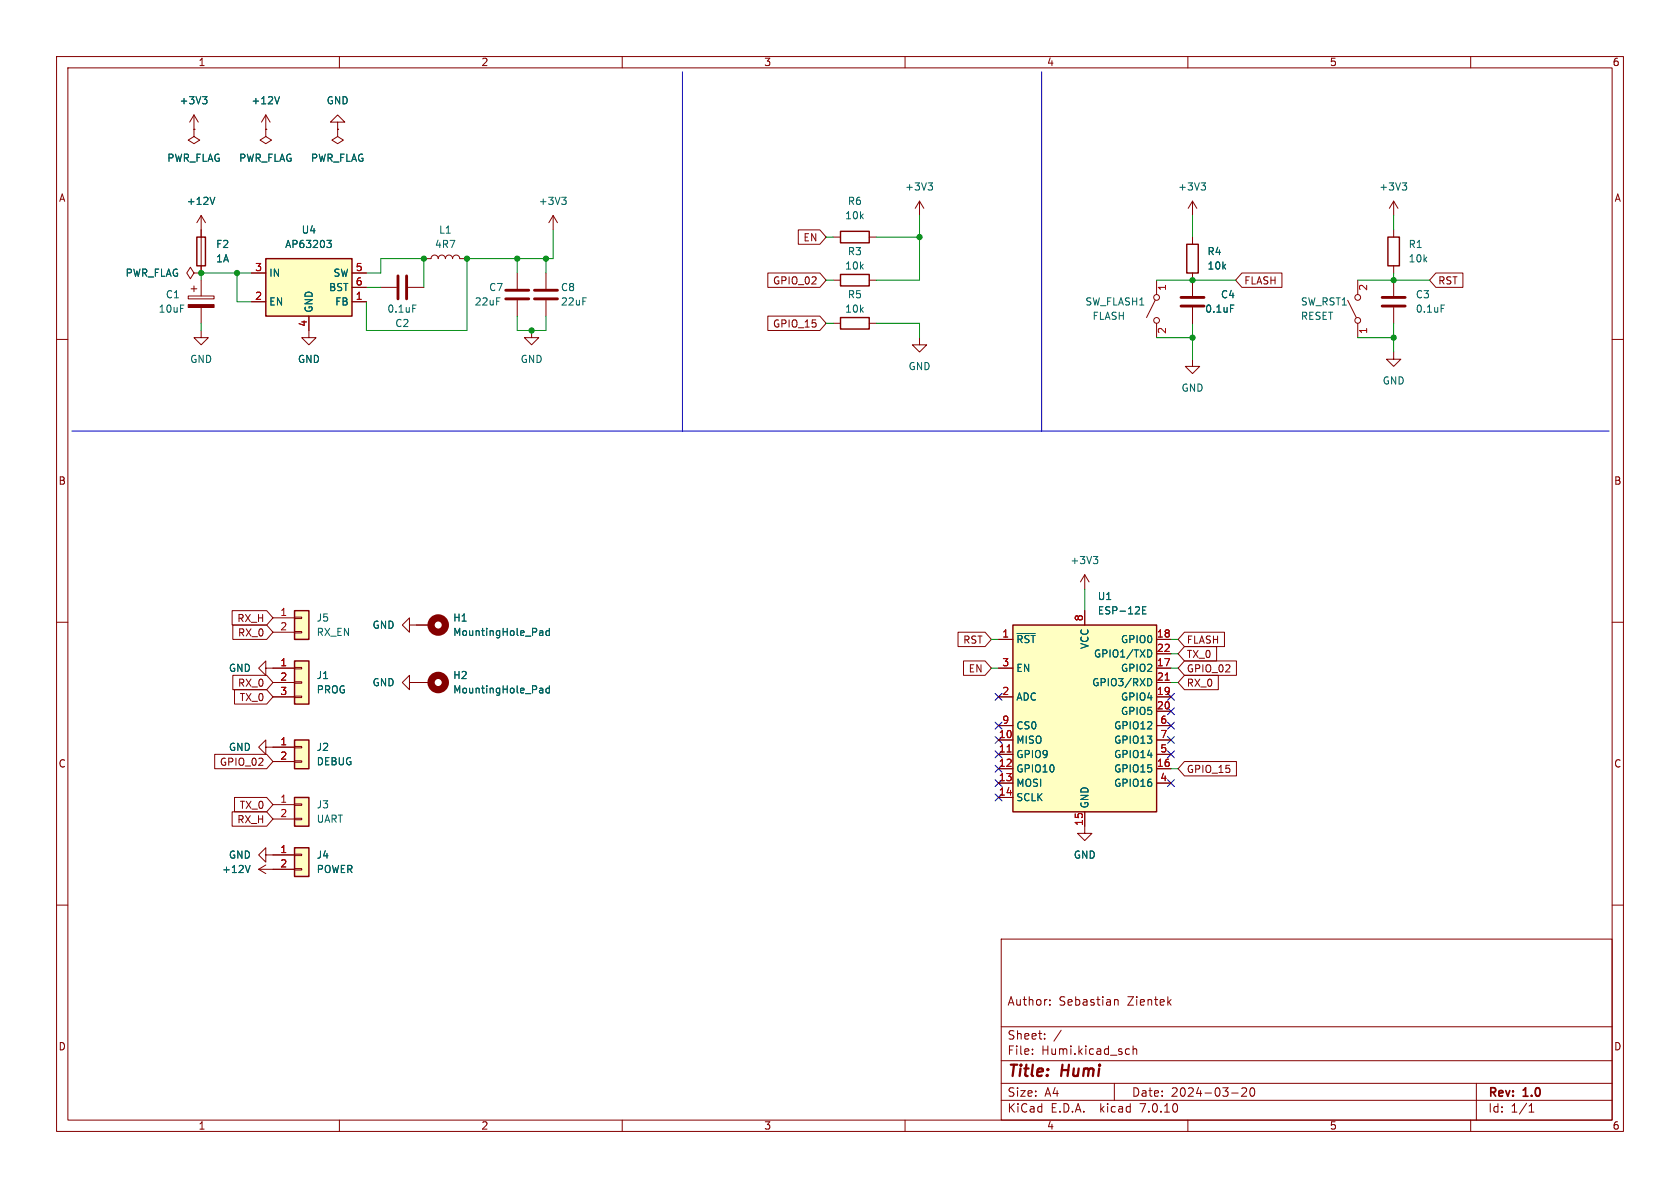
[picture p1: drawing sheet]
<svg xmlns="http://www.w3.org/2000/svg" width="297mm" height="210mm" viewBox="0 0 297 210" stroke-linecap="round" stroke-linejoin="round" font-family="sans-serif">
<g fill="none" stroke="#840000" stroke-width=".18">
<path d="M10 10h277v190h-277zM12 12h273v186h-273zM60 10v2M110 10v2M160 10v2M210 10v2M260 10v2M34.3 22.9v1.2l1 .7-1 .6-1-.6 1-.7M34.3 22.9h.1M34.3 20.3v2.6M34.3 20.3l-.8 1.3M34.3 20.3l.8 1.3"/>
<path d="M35.6 38.1v10.2M35.6 38.1l-.8 1.3M35.6 38.1l.7 1.3M47 22.9v1.2l1 .7-1 .6-1-.6 1-.7M47 22.9h.1M47 20.3l-.8 1.3M47 20.3v2.6M47 20.3l.8 1.3M59.7 22.9v1.2l1 .7-1 .6-1-.6 1-.7M59.7 22.9h.1M59.7 21.6h1.3l-1.3-1.3-1.3 1.3h1.3v1.3M97.8 38.1l-.8 1.3"/>
<path d="M97.8 38.1v2.5M97.8 38.1l.8 1.3M162.6 35.6l-.8 1.2M162.6 35.6v2.5M162.6 35.6l.7 1.2M210.8 35.6l.8 1.2M210.8 35.6v2.5M210.8 35.6l-.7 1.2M246.4 35.6l-.8 1.2M246.4 35.6v2.5M246.4 35.6l.7 1.2M10 60h2"/>
<path d="M33.3 52.3h4.5v.5h-4.5zM33.8 51.1h1M34.3 48.3l-.6-1.1-.7 1.1 .7 1 .6-1h1.3M34.3 50.5v1.1M35.6 58.4v1.3h1.2l-1.2 1.3-1.3-1.3h1.3M35.6 48.3h.1M35.6 49.5v2.8M35.6 54.4v2.8M44.4 53.3h2.6M44.4 48.3h2.6M54.6 55.9v3.8h1.3l-1.3 1.3-1.3-1.3h1.3M62.2 53.3h2.6"/>
<path d="M62.2 48.3h2.6M62.2 50.8h2.6M67.3 50.8h2.8M72.1 50.8h2.8M74.9 45.7h1.3a.64 .64 0 0 1 .6-.6 .64 .64 0 0 1 .7 .6 .64 .64 0 0 1 .6-.6 .64 .64 0 0 1 .6 .6 .64 .64 0 0 1 .7-.6 .64 .64 0 0 1 .6 .6 .64 .64 0 0 1 .6-.6 .64 .64 0 0 1 .7 .6h1.2M91.4 48.3v2.8M91.4 53.1v2.8M94 58.4v1.3h1.2l-1.2 1.3-1.3-1.3h1.3M96.5 48.3v2.8M96.5 53.1v2.8M135.7 55.9h9.2l1.1 1.3-1.1 1.2h-9.2zM135.7 48.3h9.2l1.1 1.2-1.1 1.3h-9.2z"/>
<path d="M141.1 40.6h3.8l1.1 1.3-1.1 1.3h-3.8zM147.3 57.2h1.3M147.3 41.9h1.3M147.3 49.5h1.3M153.7 57.2h1.2M153.7 41.9h1.2M153.7 49.5h1.2M162.6 59.7v1.3h1.2l-1.2 1.2-1.3-1.2h1.3M204.2 53.1l-1.5 3M204.5 49.5v2.6M204.5 57.2v2.5M210.8 41.9v1.3"/>
<path d="M210.8 48.3v4M210.8 54.4v2.8M219.6 48.3h7v2.5h-7l-1.2-1.3zM238.3 53.1l1.5 3M240 49.5v2.6M240 57.2v2.5M246.4 40.6v1.3M246.4 47v1.3M246.4 49.5v2.8M246.4 54.4v2.8M253.8 48.3h4.8v2.5h-4.8l-1.1-1.3zM285 60h2"/>
<path d="M210.8 63.5v1.3h-1.3l1.3 1.2 1.3-1.2h-1.3M246.4 62.2v1.3h1.2l-1.2 1.3-1.3-1.3h1.3M10 110h2M41 107.9h6.1l1.2 1.3-1.2 1.3h-6.1zM41.2 110.5h5.9l1.2 1.3-1.2 1.2h-5.9zM41.2 119.4h5.9l1.2 1.3-1.2 1.2h-5.9zM47 118.1v-1.3l-1.3 1.3 1.3 1.3v-1.3h5.1M48.3 109.2h3.8M48.3 111.8h3.8M52.1 111.6h1.2v.3h-1.2zM52.1 109.1h1.2v.2h-1.2zM52.1 118h1.2v.2h-1.2z"/>
<path d="M72.4 110.5v-1.3l-1.3 1.3 1.3 1.3v-1.3h3.8M169.4 111.8h4.7l1.2 1.2-1.2 1.3h-4.7zM170.3 116.8h3.8l1.2 1.3-1.2 1.3h-3.8zM176.5 118.1h2.6M176.5 113h2.6M191.8 101.6l-.8 1.3M191.8 101.6v2.5M191.8 108v2.5M191.8 101.6l.7 1.3M204.5 118.1h2.5M204.5 113h2.5M204.5 115.6h2.5"/>
<path d="M209.4 116.8h9.2v2.6h-9.2l-1.1-1.3zM209.4 114.3h5.7v2.5h-5.7l-1.1-1.2zM209.4 119.4h6v2.5h-6l-1.1-1.2zM209.4 111.8h7.1v2.5h-7.1l-1.1-1.3zM285 110h2M38 133.3h9.1l1.2 1.3-1.2 1.3h-9.1zM41.5 121.9h5.6l1.2 1.3-1.2 1.3h-5.6zM47 132.1v-1.3l-1.3 1.3 1.3 1.3v-1.3h5.1M48.3 120.7h3.8M48.3 134.6h3.8M48.3 123.2h3.8M52.1 134.5h1.2v.2h-1.2z"/>
<path d="M52.1 132h1.2v.2h-1.2zM52.1 123.1h1.2v.2h-1.2zM52.1 120.5h1.2v.3h-1.2zM72.4 120.7v-1.3l-1.3 1.3 1.3 1.2v-1.2h3.8M176.5 123.2h2.6M176.5 130.8h2.6M176.5 133.4h2.6M176.5 135.9h2.6M176.5 138.4h2.6M176.5 128.3h2.6M204.5 120.7h2.5M204.5 123.2h2.5"/>
<path d="M204.5 130.8h2.5M204.5 133.4h2.5M204.5 135.9h2.5M204.5 138.4h2.5M204.5 125.7h2.5M204.5 128.3h2.5M209.4 134.6h9.2v2.6h-9.2l-1.1-1.3zM10 160h2M41 143.5h6.1l1.2 1.3-1.2 1.3h-6.1zM41.5 141h5.6l1.2 1.2-1.2 1.3h-5.6zM45.7 153.7l1.3 .7M45.7 153.7h6.4"/>
<path d="M47 151.1v-1.2l-1.3 1.2 1.3 1.3v-1.3h5.1M47 152.9l-1.3 .8M48.3 142.2h3.8M48.3 144.8h3.8M52.1 144.7h1.2v.2h-1.2zM52.1 142.1h1.2v.3h-1.2zM52.1 153.5h1.2v.3h-1.2zM52.1 151h1.2v.3h-1.2zM176.5 141h2.6M191.8 143.5v3.8h1.2l-1.2 1.3-1.3-1.3h1.3M285 160h2M177 166h108v32h-108z"/>
<path d="M185.6 177.6v.1M185.6 176.8v.1M197 176.8l.2-.1 .4 .1 .1 .9M206.6 177.1l.4 .6M207 176.7l-.5 .6M60 198v2M110 198v2M160 198v2M177 194.5h108M177 191.5h108M177 187.5h108M177 181.5h108"/>
<path d="M182.5 186.3v.1M182.5 185.5v.1M184.7 183.6v.1M184.7 182.8v.1M187.6 182.1l-1.3 2M197 191.5v3M199.2 185.4l.5 .1M199.7 186.3l-.5 .1M200.3 185.5l.2-.1 .4 .1 .1 .9M200.3 184.9v1.5M210 198v2M217.7 193.2h1.2"/>
<path d="M219.5 192.4l.6-.1 .2 .1 .1 .3-.9 1.1h.9M221.2 192.4l.1-.1a.81 .81 0 0 1 .6 .6 .81 .81 0 0 1-.3 .8l-.1 .1a.81 .81 0 0 1-.6-.6 .81 .81 0 0 1 .3-.8zM260 198v2M261 191.5v6.5M270.3 196.6h.9M270.3 195.5l.4-.4v1.5"/>
<circle cx="204.5" cy="56.6" r=".51"/>
<circle cx="204.5" cy="52.6" r=".51"/>
<circle cx="240" cy="56.6" r=".51"/>
<circle cx="240" cy="52.6" r=".51"/>
</g>
<g fill="#ffffc2" stroke="#ffffc2" stroke-width=".18">
<path d="M47 45.7h15.2v10.2h-15.2z"/>
<path d="M52.1 130.8h2.5v5.1h-2.5z"/>
<path d="M52.1 141h2.5v5.1h-2.5z"/>
<path d="M52.1 149.9h2.5v5h-2.5z"/>
<path d="M52.1 108h2.5v5h-2.5z"/>
<path d="M52.1 116.8h2.5v7.7h-2.5z"/>
<path d="M179.1 110.5h25.4v33h-25.4z"/>
</g>
<g fill="none" stroke="#840000" stroke-width=".25">
<path d="M34.8 41.9h1.5v5.1h-1.5zM47 45.7h15.2v10.2h-15.2zM148.6 56.1h5.1v2.1h-5.1zM148.6 40.9h5.1v2h-5.1zM148.6 48.5h5.1v2h-5.1zM209.8 43.2h2v5.1h-2zM245.4 41.9h2v5.1h-2zM52.1 108h2.5v5h-2.5zM52.1 116.8h2.5v7.7h-2.5zM179.1 110.5h25.4v33h-25.4zM52.1 130.8h2.5v5.1h-2.5zM52.1 141h2.5v5.1h-2.5z"/>
<path d="M52.1 149.9h2.5v5h-2.5z"/>
</g>
<g fill="none" stroke="#006464" stroke-width=".18">
<path d="M35.8 17.1h.8l-.4 .5M36.3 17.6l.3 .2v.3l-.3 .3M49.4 17.1l-.4 1.3M38 34.9l-.4 1.2M99.3 34.9h.8l-.4 .5M99.8 35.4l.3 .2v.3l-.3 .2M164.1 32.3h.8l-.5 .5M164.6 32.8l.3 .3v.3l-.3 .2M212.3 32.3h.8l-.4 .5M212.9 32.8l.2 .3v.3l-.2 .2M247.9 32.3h.8l-.4 .5M248.4 32.8l.3 .3v.3l-.3 .2"/>
<path d="M57.8 42.5h.8l-.5 .5 .4 .1 .1 .4-.3 .3h-.3M73 53.9h.6M217.5 53.9h.6M254.8 53.9h.6M193.3 98.4h.8l-.5 .5M193.8 98.9l.3 .2v.3l-.3 .2M95.5 111.5l.4 .1 .1 .7M96 112.3h-.5M96 111.8l-.5 .1M97.1 111.1v1.2M97.1 111.6l-.3-.1-.3 .2 .1 .6h.5M179.8 112h3.2"/>
<path d="M202 107.9h.4M202.6 107.3h-.6v1.2h.6M202.9 120a.64 .64 0 0 1 .7 .6 .64 .64 0 0 1-.7 .6M203.2 114.9a.68 .68 0 0 1 .4 .6 .68 .68 0 0 1-.4 .6M95.5 121.7h.4l.1 .8M96 122.4l-.5 .1M96 122h-.5M97.1 121.7h-.3l-.3 .2 .1 .5h.5M97.1 121.2v1.3M44.2 153l-.4 1.2"/>
</g>
<path d="M33.3 53.8h4.5v.6h-4.5z" fill="#840000" stroke="#840000" stroke-width=".18"/>
<path d="M70.4 48.8v4M71.9 48.8v4M89.4 52.8h4.1M89.4 51.3h4.1M94.5 52.8h4.1M94.5 51.3h4.1M208.8 54.1h4.1M208.8 52.6h4.1M244.3 54.1h4.1M244.3 52.6h4.1" fill="none" stroke="#840000" stroke-width=".51"/>
<g fill="none" stroke="#840000" stroke-width="1.3">
<circle cx="77.5" cy="110.5" r="1.27"/>
<circle cx="77.5" cy="120.6" r="1.27"/>
</g>
<path d="M178 132.9h.8M206 120.2h.7" fill="none" stroke="#a90000" stroke-width=".18"/>
<path d="M120.6 12.7v63.5M184.1 12.7v63.5M12.7 76.2h271.8" fill="none" stroke="#0000c2" stroke-width=".18"/>
<g fill="none" stroke="#009600" stroke-width=".18">
<path d="M162.6 38.1v11.4h-7.7M210.8 38.1v3.8M246.4 38.1v2.5M35.6 57.2v1.2M41.9 48.3v5h2.5M44.4 48.3h-8.8v1.2M64.8 48.3h2.5v-2.6h7.6v5.1M64.8 50.8h2.5M91.4 55.9v2.5h5.1v-2.5M91.4 45.7v2.6M96.5 45.7v2.6M97.8 40.6v5.1h-15.3v12.7h-17.7v-5.1"/>
<path d="M146 49.5h1.3M146 57.2h1.3M146 41.9h1.3M154.9 57.2h7.7v2.5M154.9 41.9h7.7M204.5 49.5h13.9M204.5 59.7h6.3M210.8 57.2v6.3M240 49.5h12.7M240 59.7h6.4M246.4 48.3v1.2M246.4 57.2v5"/>
<path d="M175.3 118.1h1.2M175.3 113h1.2M191.8 104.1v3.9M207 115.6h1.3M207 118.1h1.3M207 113h1.3M207 135.9h1.3M207 120.7h1.3"/>
</g>
<g fill="none" stroke="#000084" stroke-width=".18">
<path d="M175.9 135.3l1.2 1.2M175.9 137.8l1.2 1.2M175.9 130.2l1.2 1.2M175.9 132.7l1.2 1.3M175.9 127.7l1.2 1.2M175.9 122.6l1.2 1.2M177.1 135.3l-1.2 1.2M177.1 137.8l-1.2 1.2M177.1 130.2l-1.2 1.2M177.1 132.7l-1.2 1.3M177.1 127.7l-1.2 1.2M177.1 122.6l-1.2 1.2"/>
<path d="M206.4 125.1l1.2 1.2M206.4 127.7l1.2 1.2M206.4 130.2l1.2 1.2M206.4 137.8l1.2 1.2M206.4 122.6l1.2 1.2M206.4 132.7l1.2 1.3M207.6 125.1l-1.2 1.2M207.6 127.7l-1.2 1.2M207.6 130.2l-1.2 1.2M207.6 137.8l-1.2 1.2M207.6 122.6l-1.2 1.2M207.6 132.7l-1.2 1.3"/>
<path d="M175.9 140.4l1.2 1.2M177.1 140.4l-1.2 1.2"/>
</g>
<g fill="#009600" stroke="#009600" stroke-width=".18">
<circle cx="96.5" cy="45.7" r=".46"/>
<circle cx="94" cy="58.4" r=".46"/>
<circle cx="162.6" cy="41.9" r=".46"/>
<circle cx="82.5" cy="45.7" r=".46"/>
<circle cx="91.4" cy="45.7" r=".46"/>
<circle cx="74.9" cy="45.7" r=".46"/>
<circle cx="35.6" cy="48.3" r=".46"/>
<circle cx="41.9" cy="48.3" r=".46"/>
<circle cx="210.8" cy="59.7" r=".46"/>
<circle cx="246.4" cy="49.5" r=".46"/>
<circle cx="246.4" cy="59.7" r=".46"/>
<circle cx="210.8" cy="49.5" r=".46"/>
</g>
<g font-size="2.8" fill="#840000">
<text x="178" y="190.9">Title:</text>
<text x="187.7" y="190.9">Humi</text>
</g>
<g font-size="2.1" fill="#840000">
<text x="178" y="178">Author:</text>
<text x="187.2" y="178">Sebastian</text>
<text x="199.4" y="178">Zientek</text>
<text x="178" y="184">Sheet:</text>
<text x="178" y="186.7">File:</text>
<text x="184.1" y="186.7">Humi.kicad_sch</text>
<text x="178" y="196.9">KiCad</text>
<text x="178" y="194.1">Size:</text>
<text x="184.7" y="194.1">A4</text>
<text x="185.7" y="196.9">E.D.A.</text>
<text x="194.6" y="196.9">kicad</text>
<text x="200" y="194.1">Date:</text>
<text x="201.8" y="196.9">7.0.10</text>
<text x="207" y="194.1">2024-03-20</text>
<text x="263" y="194.3">Rev:</text>
<text x="263" y="196.9">Id:</text>
<text x="267.1" y="196.9">1/1</text>
<text x="269.4" y="194.3">1.0</text>
</g>
<g font-size="1.8" fill="#840000">
<text x="35" y="11.9">1</text>
<text x="85" y="11.9">2</text>
<text x="135" y="11.9">3</text>
<text x="185" y="11.9">4</text>
<text x="235" y="11.9">5</text>
<text x="285" y="11.9">6</text>
<text x="10.3" y="35.9">A</text>
<text x="285.3" y="35.9">A</text>
<text x="141.9" y="42.9">EN</text>
<text x="136.6" y="50.5">GPIO_02</text>
<text x="219.9" y="50.5">FLASH</text>
<text x="254.2" y="50.5">RST</text>
<text x="136.6" y="58.1">GPIO_15</text>
<text x="10.3" y="85.9">B</text>
<text x="285.3" y="85.9">B</text>
<text x="41.9" y="110.2">RX_H</text>
<text x="42" y="112.7">RX_0</text>
<text x="170.2" y="114">RST</text>
<text x="209.7" y="114">FLASH</text>
<text x="171.1" y="119.1">EN</text>
<text x="209.7" y="119.1">GPIO_02</text>
<text x="209.7" y="116.5">TX_0</text>
<text x="42" y="121.6">RX_0</text>
<text x="42.3" y="124.1">TX_0</text>
<text x="209.7" y="121.6">RX_0</text>
<text x="10.3" y="135.9">C</text>
<text x="38.8" y="135.6">GPIO_02</text>
<text x="209.7" y="136.8">GPIO_15</text>
<text x="285.3" y="135.9">C</text>
<text x="42.3" y="143.2">TX_0</text>
<text x="41.9" y="145.7">RX_H</text>
<text x="10.3" y="185.9">D</text>
<text x="285.3" y="185.9">D</text>
<text x="35" y="199.9">1</text>
<text x="85" y="199.9">2</text>
<text x="135" y="199.9">3</text>
<text x="185" y="199.9">4</text>
<text x="235" y="199.9">5</text>
<text x="285" y="199.9">6</text>
</g>
<g font-size="1.8" fill="#006464">
<text x="31.6" y="18.6">+3V3</text>
<text x="44.3" y="18.6">+12V</text>
<text x="57.7" y="18.6">GND</text>
<text x="29.5" y="28.8">PWR_FLAG</text>
<text x="42.2" y="28.8">PWR_FLAG</text>
<text x="54.9" y="28.8">PWR_FLAG</text>
<text x="159.9" y="33.9">+3V3</text>
<text x="208.2" y="33.9">+3V3</text>
<text x="243.7" y="33.9">+3V3</text>
<text x="32.9" y="36.4">+12V</text>
<text x="53.2" y="41.5">U4</text>
<text x="77.5" y="41.5">L1</text>
<text x="95.1" y="36.4">+3V3</text>
<text x="149.3" y="39">10k</text>
<text x="149.8" y="36.4">R6</text>
<text x="38.1" y="44">F2</text>
<text x="38.1" y="46.6">1A</text>
<text x="50.3" y="44">AP63203</text>
<text x="76.8" y="44">4R7</text>
<text x="149.3" y="47.9">10k</text>
<text x="149.8" y="45.3">R3</text>
<text x="213.4" y="45.3">R4</text>
<text x="213.4" y="47.9">10k</text>
<text x="248.9" y="44">R1</text>
<text x="248.9" y="46.6">10k</text>
<text x="22.1" y="49.1">PWR_FLAG</text>
<text x="29.2" y="52.9">C1</text>
<text x="47.5" y="49.1">IN</text>
<text x="58.1" y="51.7">BST</text>
<text x="58.9" y="49.1">SW</text>
<text x="86.4" y="51.7">C7</text>
<text x="99.1" y="51.7">C8</text>
<text x="149.8" y="52.9">R5</text>
<text x="215.7" y="52.9">C4</text>
<text x="250.2" y="52.9">C3</text>
<text x="27.9" y="55.5">10uF</text>
<text x="47.5" y="54.2">EN</text>
<text x="55.5" y="55.4" transform="rotate(-90 55.5 55.4)">GND</text>
<text x="59.2" y="54.2">FB</text>
<text x="68.4" y="55.5">0.1uF</text>
<text x="69.8" y="58">C2</text>
<text x="83.8" y="54.2">22uF</text>
<text x="99.1" y="54.2">22uF</text>
<text x="149.3" y="55.5">10k</text>
<text x="191.8" y="54.2">SW_FLASH1</text>
<text x="193" y="56.7">FLASH</text>
<text x="213" y="55.5">0.1uF</text>
<text x="229.9" y="54.2">SW_RST1</text>
<text x="229.9" y="56.7">RESET</text>
<text x="250.2" y="55.5">0.1uF</text>
<text x="33.5" y="64.4">GND</text>
<text x="52.6" y="64.4">GND</text>
<text x="91.9" y="64.4">GND</text>
<text x="160.5" y="65.6">GND</text>
<text x="208.8" y="69.4">GND</text>
<text x="244.3" y="68.2">GND</text>
<text x="189.1" y="99.9">+3V3</text>
<text x="194" y="106.3">U1</text>
<text x="55.9" y="110.1">J5</text>
<text x="55.9" y="112.6">RX_EN</text>
<text x="65.8" y="111.4">GND</text>
<text x="80" y="110.1">H1</text>
<text x="80" y="112.6">MountingHole_Pad</text>
<text x="179.6" y="113.9">~{RST}</text>
<text x="194" y="108.8">ESP-12E</text>
<text x="198.1" y="113.9">GPIO0</text>
<text x="40.4" y="119">GND</text>
<text x="179.6" y="119">EN</text>
<text x="192.6" y="114.8" transform="rotate(-90 192.6 114.8)">VCC</text>
<text x="193.3" y="116.4">GPIO1/TXD</text>
<text x="198.1" y="119">GPIO2</text>
<text x="55.9" y="120.2">J1</text>
<text x="55.9" y="122.8">PROG</text>
<text x="65.8" y="121.5">GND</text>
<text x="80" y="120.2">H2</text>
<text x="80" y="122.8">MountingHole_Pad</text>
<text x="179.6" y="124.1">ADC</text>
<text x="193" y="121.5">GPIO3/RXD</text>
<text x="198.1" y="124.1">GPIO4</text>
<text x="179.6" y="131.7">MISO</text>
<text x="179.6" y="129.1">CS0</text>
<text x="196.9" y="129.1">GPIO12</text>
<text x="196.9" y="131.7">GPIO13</text>
<text x="198.1" y="126.6">GPIO5</text>
<text x="40.4" y="132.9">GND</text>
<text x="55.9" y="132.9">J2</text>
<text x="55.9" y="135.5">DEBUG</text>
<text x="179.6" y="134.2">GPIO9</text>
<text x="179.6" y="136.8">GPIO10</text>
<text x="196.9" y="136.8">GPIO15</text>
<text x="196.9" y="134.2">GPIO14</text>
<text x="55.9" y="143.1">J3</text>
<text x="179.6" y="139.3">MOSI</text>
<text x="179.6" y="141.8">SCLK</text>
<text x="192.6" y="143" transform="rotate(-90 192.6 143)">GND</text>
<text x="196.9" y="139.3">GPIO16</text>
<text x="55.9" y="145.6">UART</text>
<text x="39.2" y="154.5">+12V</text>
<text x="40.4" y="152">GND</text>
<text x="55.9" y="152">J4</text>
<text x="55.9" y="154.5">POWER</text>
<text x="189.7" y="152">GND</text>
</g>
<g font-size="1.8" fill="#a90000">
<text x="45" y="53.1">2</text>
<text x="45" y="48">3</text>
<text x="62.8" y="53.1">1</text>
<text x="62.8" y="48">5</text>
<text x="62.8" y="50.5">6</text>
<text x="206.5" y="51.5" transform="rotate(-90 206.5 51.5)">1</text>
<text x="242" y="51.5" transform="rotate(-90 242 51.5)">2</text>
<text x="54.4" y="57.9" transform="rotate(-90 54.4 57.9)">4</text>
<text x="206.5" y="59.1" transform="rotate(-90 206.5 59.1)">2</text>
<text x="242" y="59.1" transform="rotate(-90 242 59.1)">1</text>
<text x="49.5" y="109">1</text>
<text x="49.5" y="111.5">2</text>
<text x="177.1" y="112.8">1</text>
<text x="191.5" y="109.9" transform="rotate(-90 191.5 109.9)">8</text>
<text x="204.4" y="112.8">18</text>
<text x="49.5" y="117.9">1</text>
<text x="177.1" y="117.9">3</text>
<text x="204.4" y="117.9">17</text>
<text x="204.4" y="115.3">22</text>
<text x="49.5" y="120.4">2</text>
<text x="49.5" y="122.9">3</text>
<text x="177.1" y="122.9">2</text>
<text x="204.4" y="122.9">19</text>
<text x="204.4" y="125.5">20</text>
<text x="204.4" y="120.4">21</text>
<text x="49.5" y="131.8">1</text>
<text x="176.5" y="130.6">10</text>
<text x="177.1" y="128">9</text>
<text x="205" y="128">6</text>
<text x="205" y="130.6">7</text>
<text x="49.5" y="134.4">2</text>
<text x="176.5" y="133.1">11</text>
<text x="176.5" y="135.6">12</text>
<text x="204.4" y="135.6">16</text>
<text x="205" y="133.1">5</text>
<text x="49.5" y="142">1</text>
<text x="176.5" y="138.2">13</text>
<text x="176.5" y="140.7">14</text>
<text x="205" y="138.2">4</text>
<text x="49.5" y="144.5">2</text>
<text x="191.5" y="146.1" transform="rotate(-90 191.5 146.1)">15</text>
<text x="49.5" y="150.9">1</text>
<text x="49.5" y="153.4">2</text>
</g>
</svg>
